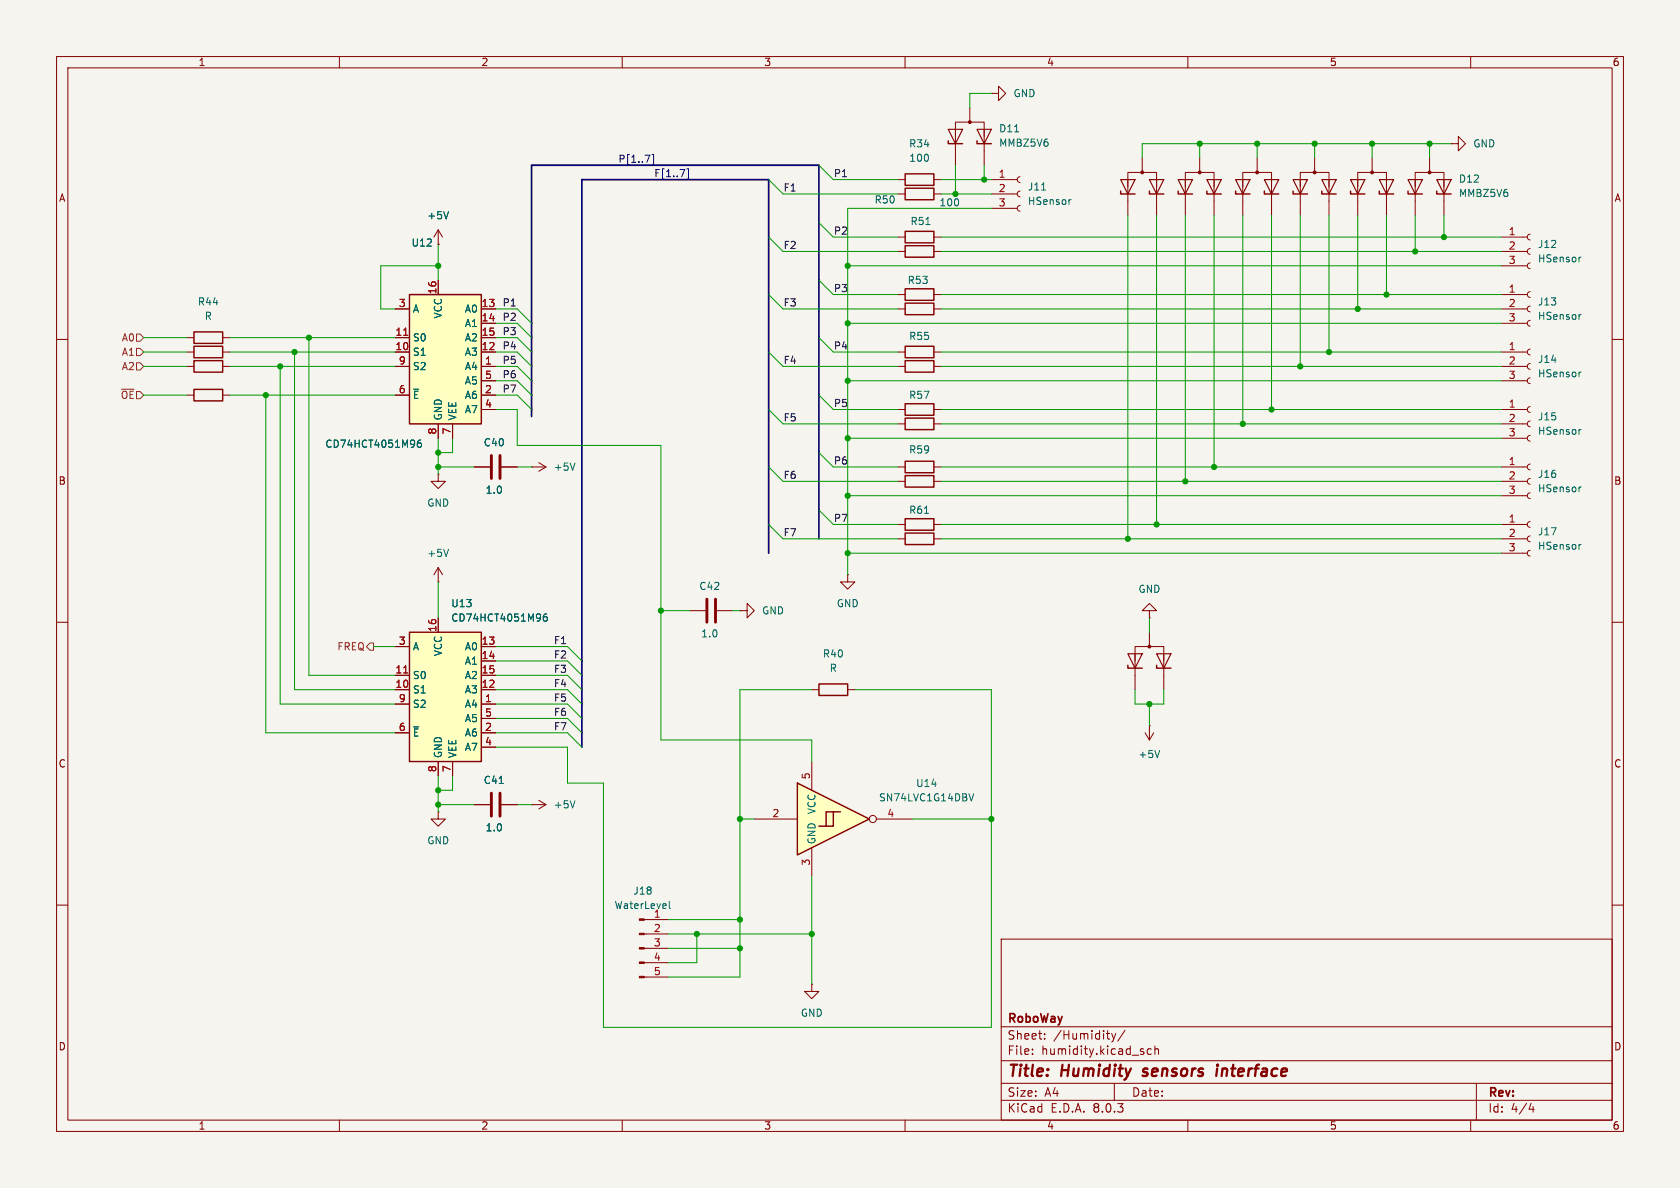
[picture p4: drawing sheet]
<svg xmlns="http://www.w3.org/2000/svg" width="297mm" height="210mm" viewBox="0 0 297 210" stroke-linecap="round" stroke-linejoin="round" font-family="sans-serif">
<path d="M0 0h297v210h-297z" fill="#f5f4ef" stroke="#f5f4ef" stroke-width=".18"/>
<g fill="none" stroke="#840000" stroke-width=".18">
<path d="M10 10h277v190h-277zM12 12h273v186h-273zM60 10v2M110 10v2M160 10v2M171.4 19.1v2.5M210 10v2M260 10v2M168.9 24.1v-2.5h5.1v2.5M168.9 22.9v6.3M174 22.9v6.3M10 60h2"/>
<path d="M265.4 47h4.6M265.4 44.5h4.6M265.4 41.9h4.6M270.5 46.5l-.3 .1-.2 .4 .2 .3 .3 .2M270.5 43.9l-.3 .2-.2 .4 .2 .3 .3 .2M270.5 41.4l-.3 .2-.2 .3 .2 .4 .3 .1M285 60h2M158.7 62.2h1.3M165.1 62.2h1.3M83.8 82.6h2.8M88.6 82.6h2.8M94 82.6h.1"/>
<path d="M94 82.6h2.5M95.2 81.8l1.3 .8M96.5 82.6l-1.3 .7M158.7 82.6h1.3M165.1 82.6h1.3M10 110h2M149.9 101.6v1.3h1.2l-1.2 1.2-1.3-1.2h1.3M149.9 101.6h.1M200.7 116.8v-2.5h5v2.5M200.7 115.6v6.3M203.2 108h1.3l-1.3-1.3-1.3 1.3h1.3v1.2M203.2 109.2h.1"/>
<path d="M203.2 111.8v2.5M205.7 115.6v6.3M285 110h2M143.5 121.9h1.3M149.9 121.9h1.2M10 160h2M285 160h2M113.9 172.7h4.2M113.9 170.2h4.2M113.9 167.6h4.2M113.9 165.1h4.2M113.9 162.6h4.2"/>
<path d="M143.5 174v1.3h1.3l-1.3 1.2-1.3-1.2h1.3M143.5 174h.1M177 166h108v32h-108zM60 198v2M110 198v2M160 198v2M177 194.5h108M177 191.5h108M177 187.5h108M177 181.5h108M182.5 186.3v.1M182.5 185.5v.1"/>
<path d="M184.7 183.6v.1M184.7 182.8v.1M196.5 182.7l.4 1M196.9 183.7l-.2 .4-.2 .1M197 191.5v3M197.2 182.7l-.3 1M198.9 182.1l-1.3 2M203.5 185.5l-.4-.1-.3 .3v.4l.2 .2h.5M204.2 185.5l.2-.1 .3 .1 .1 .9M204.2 184.9v1.5M210 198v2M260 198v2"/>
<path d="M261 191.5v6.5M270.7 195l-.4 1.1h.9M271 195.6v1"/>
</g>
<path d="M202 190.1l.2 .1M202.2 189l-.1 .2 .1 .2M215.2 188.9l-.2 1.3M215.3 188.2l-.1 .2M215.3 188.2l-.1 .1v.1M215.3 188.2v.1l-.1 .1" fill="none" stroke="#840000" stroke-width=".4"/>
<path d="M179.4 23.3h.7M279.5 45.5h-.2M101.7 81.9l-.5 1.2M118.3 159.3v1.1l.2 .2" fill="none" stroke="#006464" stroke-width=".18"/>
<path d="M86.9 80.5v4.1M88.4 80.5v4.1" fill="none" stroke="#840000" stroke-width=".51"/>
<path d="M167.6 24.9v.5h2.6M172.7 24.9v.5h2.6M160 61.2h5.1v2h-5.1zM160 81.5h5.1v2.1h-5.1zM199.4 117.6v.5h2.5M204.5 117.6v.5h2.5M144.8 120.9h5.1v2h-5.1z" fill="none" stroke="#840000" stroke-width=".25"/>
<g fill="#840000" stroke="#840000" stroke-width=".18">
<path d="M113 172.6h.9v.2h-.9z"/>
<path d="M113 170.1h.9v.2h-.9z"/>
<path d="M113 167.5h.9v.3h-.9z"/>
<path d="M113 165h.9v.2h-.9z"/>
<path d="M113 162.4h.9v.3h-.9z"/>
<circle cx="203.2" cy="114.3" r=".25"/>
<circle cx="171.4" cy="21.6" r=".25"/>
</g>
<path d="M167.6 22.9h2.6l-1.3 2.5zM172.7 22.9h2.6l-1.3 2.5zM199.4 115.6h2.5l-1.2 2.5zM204.5 115.6h2.5l-1.3 2.5z" fill="none" stroke="#840000" stroke-width=".2"/>
<path d="M141 138.4l12.7 6.4-12.7 6.3z" fill="#ffffc2"/>
<g fill="none" stroke="#840000" stroke-width=".25">
<path d="M160 33.3h5.1v2h-5.1zM198.1 33.8v.5h2.6M203.2 33.8v.5h2.5M208.3 33.8v.5h2.5M213.4 33.8v.5h2.5M218.4 33.8v.5h2.6M223.5 33.8v.5h2.6M160 51.1h5.1v2h-5.1zM160 53.6h5.1v2h-5.1zM160 43.4h5.1v2.1h-5.1zM160 94.2h5.1v2.1h-5.1zM160 91.7h5.1v2h-5.1z"/>
<path d="M141 138.4l12.7 6.4-12.7 6.3zM147.3 143.5v2.6h-2.5M148.6 143.5h-2.6v2.6"/>
</g>
<g fill="none" stroke="#840000" stroke-width=".18">
<path d="M158.7 34.3h1.3M165.1 34.3h1.3M199.4 33v-2.5h5.1v2.5M199.4 31.8v6.3M201.9 27.9v2.6M204.5 31.8v6.3M209.5 33v-2.5h5.1v2.5M209.5 31.8v6.3M212.1 27.9v2.6M214.6 31.8v6.3M219.7 33v-2.5h5.1v2.5M219.7 31.8v6.3"/>
<path d="M222.2 27.9v2.6M224.8 31.8v6.3M77.5 43.2h.1M77.5 40.6l-.8 1.3M77.5 40.6v2.6M77.5 40.6l.7 1.3M158.7 52.1h1.3M158.7 54.6h1.3M158.7 44.5h1.3M165.1 52.1h1.3M165.1 54.6h1.3M165.1 44.5h1.3"/>
<path d="M158.7 95.3h1.3M158.7 92.7h1.3M165.1 95.3h1.3M165.1 92.7h1.3M143.5 134.6v5.1M133.3 144.8h7.7M143.5 149.9v5M154.9 144.8h6.4"/>
<circle cx="154.3" cy="144.8" r=".63"/>
</g>
<path d="M79.3 37.4l-.4 1.3M163.4 90.7h.8M171.3 140.3l.4 1.3 .4-1.3" fill="none" stroke="#006464" stroke-width=".18"/>
<g fill="#840000" stroke="#840000" stroke-width=".18">
<circle cx="212.1" cy="30.5" r=".25"/>
<circle cx="201.9" cy="30.5" r=".25"/>
<circle cx="222.2" cy="30.5" r=".25"/>
</g>
<path d="M198.1 31.8h2.6l-1.3 2.5zM203.2 31.8h2.5l-1.2 2.5zM208.3 31.8h2.5l-1.3 2.5zM213.4 31.8h2.5l-1.3 2.5zM218.4 31.8h2.6l-1.3 2.5zM223.5 31.8h2.6l-1.3 2.5z" fill="none" stroke="#840000" stroke-width=".2"/>
<path d="M72.4 52.1h12.7v22.8h-12.7z" fill="#ffffc2"/>
<g fill="none" stroke="#840000" stroke-width=".25">
<path d="M160 30.7h5.1v2.1h-5.1zM228.6 33.8v.5h2.5M233.7 33.8v.5h2.5M238.8 33.8v.5h2.5M243.8 33.8v.5h2.6M248.9 33.8v.5h2.6M254 33.8v.5h2.5M72.4 52.1h12.7v22.8h-12.7zM160 40.9h5.1v2h-5.1zM160 73.9h5.1v2h-5.1zM160 63.8h5.1v2h-5.1zM160 71.4h5.1v2h-5.1z"/>
<path d="M160 84.1h5.1v2h-5.1z"/>
</g>
<g fill="none" stroke="#840000" stroke-width=".18">
<path d="M175.3 16.5h1.2v-1.3l1.3 1.3-1.3 1.3v-1.3M175.3 16.5h.1M158.7 31.8h1.3M165.1 31.8h1.3M175.3 31.8h4.5M175.3 36.8h4.5M175.3 34.3h4.5M180.3 36.3l-.3 .2-.2 .3 .2 .4 .3 .1M180.3 33.8l-.3 .1-.2 .4 .2 .3 .3 .2M180.3 31.2l-.3 .2-.2 .4 .2 .3 .3 .2M229.9 33v-2.5h5v2.5M229.9 31.8v6.3"/>
<path d="M232.4 27.9v2.6M234.9 31.8v6.3M240 33v-2.5h5.1v2.5M240 31.8v6.3M242.6 27.9v2.6M245.1 31.8v6.3M250.2 33v-2.5h5.1v2.5M250.2 31.8v6.3M252.7 27.9v2.6M255.3 31.8v6.3M256.5 25.4h1.3v-1.3l1.3 1.3-1.3 1.3v-1.3M256.5 25.4h.1"/>
<path d="M69.8 59.7h2.6M69.8 54.6h2.6M77.5 49.5v2.6M85.1 59.7h2.5M85.1 54.6h2.5M85.1 57.2h2.5M158.7 41.9h1.3M165.1 41.9h1.3M265.4 54.6h4.6M265.4 57.2h4.6M265.4 52.1h4.6M270.5 56.6l-.3 .2-.2 .4 .2 .3 .3 .2"/>
<path d="M270.5 54.1l-.3 .2-.2 .3 .2 .4 .3 .1M270.5 51.6l-.3 .1-.2 .4 .2 .3 .3 .2M69.8 64.8h2.6M69.8 62.2h2.6M69.8 69.9h2.6M77.5 74.9v2.6M80 74.9v2.6M85.1 64.8h2.5M85.1 62.2h2.5M85.1 69.9h2.5M85.1 72.4h2.5M85.1 67.3h2.5"/>
<path d="M158.7 64.8h1.3M158.7 72.4h1.3M158.7 74.9h1.3M165.1 64.8h1.3M165.1 72.4h1.3M165.1 74.9h1.3M265.4 64.8h4.6M265.4 62.2h4.6M265.4 72.4h4.6M265.4 67.3h4.6M265.4 74.9h4.6M265.4 77.5h4.6"/>
<path d="M270.5 77l-.3 .1-.2 .4 .2 .3 .3 .2M270.5 74.4l-.3 .2-.2 .3 .2 .4 .3 .1M270.5 71.9l-.3 .1-.2 .4 .2 .3 .3 .2M270.5 66.8l-.3 .2-.2 .3 .2 .4 .3 .1M270.5 64.3l-.3 .1-.2 .4 .2 .3 .3 .2M270.5 61.7l-.3 .2-.2 .3 .2 .4 .3 .1M77.5 83.8v1.3h1.2l-1.2 1.3-1.3-1.3h1.3M77.5 83.8h.1M158.7 85.1h1.3M165.1 85.1h1.3M265.4 97.8h4.6M265.4 95.3h4.6"/>
<path d="M265.4 92.7h4.6M265.4 87.6h4.6M265.4 85.1h4.6M265.4 82.6h4.6M270.5 97.3l-.3 .1-.2 .4 .2 .3 .3 .2M270.5 94.7l-.3 .2-.2 .4 .2 .3 .3 .2M270.5 92.2l-.3 .2-.2 .3 .2 .4 .3 .1M270.5 87.1l-.3 .2-.2 .3 .2 .4 .3 .1M270.5 84.6l-.3 .1-.2 .4 .2 .3 .3 .2M270.5 82l-.3 .2-.2 .4 .2 .3 .3 .2M121.9 108h2.8M126.7 108h2.8"/>
<path d="M130.8 108h1.3v-1.3l1.2 1.3-1.2 1.2v-1.2M130.8 108h.1M202.4 129.5l.8 1.3M203.2 128.3h.1M203.2 128.3v2.5M204 129.5l-.8 1.3M83.8 142.2h2.8M88.6 142.2h2.8M94 142.2h.1M94 142.2h2.5M95.2 141.5l1.3 .7M96.5 142.2l-1.3 .8"/>
</g>
<path d="M71.4 59.3h.7" fill="none" stroke="#a90000" stroke-width=".18"/>
<g fill="none" stroke="#006464" stroke-width=".18">
<path d="M163.7 39.7h.7M184.1 33.6h.8M189.3 35.3l-.2 .1M279.5 55.6l-.2 .1M73.1 68.8h.9M74.4 77.8l-.4 .1a.86 .86 0 0 0 0 1.2l.4-.2 .1-.4-.2-.2h-.4l-.1 .2M279.5 75.9l-.2 .1M279.5 65.8h-.2M279.5 96.3h-.2M279.5 86.1l-.2 .1M88.3 138.5h.7M205 132.7l-.4 1.2"/>
<path d="M101.7 141.5l-.5 1.3"/>
</g>
<g fill="#840000" stroke="#840000" stroke-width=".18">
<circle cx="232.4" cy="30.5" r=".25"/>
<circle cx="242.6" cy="30.5" r=".25"/>
<circle cx="252.7" cy="30.5" r=".25"/>
</g>
<path d="M228.6 31.8h2.5l-1.2 2.5zM233.7 31.8h2.5l-1.3 2.5zM238.8 31.8h2.5l-1.3 2.5zM243.8 31.8h2.6l-1.3 2.5zM248.9 31.8h2.6l-1.3 2.5zM254 31.8h2.5l-1.2 2.5z" fill="none" stroke="#840000" stroke-width=".2"/>
<path d="M125 105.9v4.1M126.5 105.9v4.1M86.9 140.2v4.1M88.4 140.2v4.1" fill="none" stroke="#840000" stroke-width=".51"/>
<path d="M72.4 111.8h12.7v22.8h-12.7z" fill="#ffffc2"/>
<path d="M34.3 58.7h5.1v2h-5.1zM34.3 68.8h5.1v2.1h-5.1zM34.3 63.8h5.1v2h-5.1zM34.3 61.2h5.1v2h-5.1zM72.4 111.8h12.7v22.8h-12.7z" fill="none" stroke="#840000" stroke-width=".25"/>
<g fill="none" stroke="#840000" stroke-width=".18">
<path d="M33 59.7h1.3M39.4 59.7h1.2M69.8 59.7h2.6M69.8 54.6h2.6M77.5 43.2h.1M77.5 49.5v2.6M85.1 59.7h2.5M85.1 54.6h2.5M85.1 57.2h2.5M33 69.9h1.3M33 64.8h1.3M33 62.2h1.3"/>
<path d="M39.4 69.9h1.2M39.4 64.8h1.2M39.4 62.2h1.2M69.8 69.9h2.6M69.8 64.8h2.6M69.8 62.2h2.6M77.5 74.9v2.6M80 74.9v2.6M85.1 69.9h2.5M85.1 64.8h2.5M85.1 62.2h2.5M85.1 72.4h2.5"/>
<path d="M85.1 67.3h2.5M83.8 82.6h2.8M88.6 82.6h2.8M69.8 119.4h2.6M69.8 114.3h2.6M77.5 102.9h.1M77.5 100.3v2.6M77.5 109.2v2.6M77.5 100.3l-.8 1.3M77.5 100.3l.7 1.3M85.1 119.4h2.5M85.1 114.3h2.5"/>
<path d="M85.1 116.8h2.5M69.8 124.5h2.6M69.8 121.9h2.6M69.8 129.5h2.6M77.5 134.6v2.6M80 134.6v2.6M85.1 124.5h2.5M85.1 121.9h2.5M85.1 129.5h2.5M85.1 132.1h2.5M85.1 127h2.5M77.5 143.5v1.3h1.2l-1.2 1.3-1.3-1.3h1.3"/>
<path d="M77.5 143.5h.1M83.8 142.2h2.8M88.6 142.2h2.8"/>
</g>
<path d="M71.4 59.3h.7M71.4 119h.7" fill="none" stroke="#a90000" stroke-width=".18"/>
<path d="M79.3 37.4l-.4 1.3M73.1 68.8h.9M74.4 77.8l-.4 .1a.86 .86 0 0 0 0 1.2l.4-.2 .1-.4-.2-.2h-.4l-.1 .2M79.3 97.1l-.4 1.3M96.6 108.5l-.3 .1a.86 .86 0 0 0 0 1.2l.4-.1 .1-.4-.3-.3-.3 .1-.2 .2M73.1 128.5h.9M88.3 138.5h.7" fill="none" stroke="#006464" stroke-width=".18"/>
<path d="M24.1 59.1h.7l.6 .6-.6 .6h-.7zM24.1 64.1h.7l.6 .7-.6 .6h-.7zM24.1 61.6h.7l.6 .6-.6 .7h-.7zM65.4 113.7h.6v1.2h-.6l-.6-.6z" fill="none" stroke="#725600" stroke-width=".18"/>
<path d="M114 27.4h.9l-.6 1.3M115.2 27.3h.3v1.8h-.3M121.4 29.8h.3v1.9h-.3" fill="none" stroke="#000084" stroke-width=".18"/>
<path d="M94 73.7v-44.5h50.8v66.1M135.9 97.8v-66h-33v100.3" fill="none" stroke="#000084" stroke-width=".3"/>
<g fill="none" stroke="#009600" stroke-width=".18">
<path d="M175.3 16.5h-3.9v2.6M135.9 31.8l2.5 2.5h20.3M144.8 39.4l2.5 2.5h11.4M144.8 29.2l2.5 2.6h11.4M166.4 31.8h8.9M166.4 34.3h8.9M168.9 29.2v5.1M174 29.2v2.6M175.3 36.8h-25.4v64.8M199.4 38.1v57.2M204.5 38.1v54.6M209.5 38.1v47"/>
<path d="M212.1 25.4v2.5M214.6 38.1v44.5M219.7 38.1v36.8M222.2 25.4v2.5M224.8 38.1v34.3M229.9 38.1v26.7M232.4 25.4v2.5M234.9 38.1v24.1M240 38.1v16.5M242.6 25.4v2.5M245.1 38.1v14M250.2 38.1v6.4"/>
<path d="M252.7 25.4v2.5M255.3 38.1v3.8M256.5 25.4h-54.6v2.5M25.4 59.7h7.6M40.6 59.7h29.2M54.6 59.7v59.7h15.2M77.5 47h-10.2v7.6h2.5M77.5 43.2v6.3M87.6 57.2h3.8l2.6 2.5M87.6 54.6h3.8l2.6 2.6M87.6 59.7h3.8l2.6 2.5M135.9 52.1l2.5 2.5h20.3"/>
<path d="M135.9 41.9l2.5 2.6h20.3M144.8 59.7l2.5 2.5h11.4M144.8 49.5l2.5 2.6h11.4M149.9 47h115.5M149.9 57.2h115.5M166.4 41.9h99M166.4 54.6h99M166.4 52.1h99M166.4 44.5h99M25.4 62.2h7.6M25.4 64.8h7.6M25.4 69.9h7.6"/>
<path d="M40.6 62.2h29.2M40.6 64.8h29.2M40.6 69.9h29.2M47 69.9v59.6h22.8M49.5 64.8v59.7h20.3M52.1 62.2v59.7h17.7M77.5 77.5v6.3M80 77.5v2.5h-2.5M87.6 67.3h3.8l2.6 2.6M87.6 62.2h3.8l2.6 2.6M87.6 64.8h3.8l2.6 2.5M87.6 72.4h3.8v6.3h25.4v52.1h26.7v3.8"/>
<path d="M87.6 69.9h3.8l2.6 2.5M135.9 62.2l2.5 2.6h20.3M135.9 72.4l2.5 2.5h20.3M144.8 69.9l2.5 2.5h11.4M149.9 77.5h115.5M149.9 67.3h115.5M166.4 62.2h99M166.4 64.8h99M166.4 72.4h99M166.4 74.9h99M77.5 82.6h6.3M91.4 82.6h2.6"/>
<path d="M135.9 82.6l2.5 2.5h20.3M135.9 92.7l2.5 2.6h20.3M144.8 90.2l2.5 2.5h11.4M144.8 80l2.5 2.6h11.4M149.9 97.8h115.5M149.9 87.6h115.5M166.4 85.1h99M166.4 92.7h99M166.4 82.6h99M166.4 95.3h99M66 114.3h3.8M77.5 102.9v6.3"/>
<path d="M87.6 119.4h12.7l2.6 2.5M87.6 116.8h12.7l2.6 2.6M87.6 114.3h12.7l2.6 2.5M116.8 108h5.1M129.5 108h1.3M203.2 109.2v2.6M77.5 137.2v6.3M80 137.2v2.5h-2.5M87.6 121.9h12.7l2.6 2.6M87.6 124.5h12.7l2.6 2.5M87.6 129.5h12.7l2.6 2.6M87.6 127h12.7l2.6 2.5"/>
<path d="M143.5 121.9h-12.7v50.8h-12.7M151.1 121.9h24.2v59.7h-68.6v-43.2h-6.4v-6.3h-12.7M200.7 121.9v2.6h5v-2.6M203.2 124.5v3.8M77.5 142.2h6.3M91.4 142.2h2.6M130.8 144.8h2.5M143.5 154.9v19.1M161.3 144.8h14M118.1 162.6h12.7M118.1 165.1h25.4M118.1 167.6h12.7"/>
<path d="M123.2 165.1v5.1h-5.1"/>
</g>
<g fill="#009600" stroke="#009600" stroke-width=".18">
<circle cx="149.9" cy="97.8" r=".46"/>
<circle cx="149.9" cy="87.6" r=".46"/>
<circle cx="174" cy="31.8" r=".46"/>
<circle cx="212.1" cy="25.4" r=".46"/>
<circle cx="168.9" cy="34.3" r=".46"/>
<circle cx="175.3" cy="144.8" r=".46"/>
<circle cx="203.2" cy="124.5" r=".46"/>
<circle cx="199.4" cy="95.3" r=".46"/>
<circle cx="204.5" cy="92.7" r=".46"/>
<circle cx="224.8" cy="72.4" r=".46"/>
<circle cx="234.9" cy="62.2" r=".46"/>
<circle cx="240" cy="54.6" r=".46"/>
<circle cx="229.9" cy="64.8" r=".46"/>
<circle cx="245.1" cy="52.1" r=".46"/>
<circle cx="255.3" cy="41.9" r=".46"/>
<circle cx="250.2" cy="44.5" r=".46"/>
<circle cx="252.7" cy="25.4" r=".46"/>
<circle cx="242.6" cy="25.4" r=".46"/>
<circle cx="222.2" cy="25.4" r=".46"/>
<circle cx="232.4" cy="25.4" r=".46"/>
<circle cx="219.7" cy="74.9" r=".46"/>
<circle cx="209.5" cy="85.1" r=".46"/>
<circle cx="214.6" cy="82.6" r=".46"/>
<circle cx="149.9" cy="47" r=".46"/>
<circle cx="149.9" cy="57.2" r=".46"/>
<circle cx="149.9" cy="67.3" r=".46"/>
<circle cx="149.9" cy="77.5" r=".46"/>
<circle cx="116.8" cy="108" r=".46"/>
<circle cx="143.5" cy="165.1" r=".46"/>
<circle cx="130.8" cy="162.6" r=".46"/>
<circle cx="130.8" cy="144.8" r=".46"/>
<circle cx="130.8" cy="167.6" r=".46"/>
<circle cx="123.2" cy="165.1" r=".46"/>
<circle cx="77.5" cy="47" r=".46"/>
<circle cx="77.5" cy="142.2" r=".46"/>
<circle cx="77.5" cy="139.7" r=".46"/>
<circle cx="47" cy="69.9" r=".46"/>
<circle cx="77.5" cy="80" r=".46"/>
<circle cx="77.5" cy="82.6" r=".46"/>
<circle cx="54.6" cy="59.7" r=".46"/>
<circle cx="52.1" cy="62.2" r=".46"/>
<circle cx="49.5" cy="64.8" r=".46"/>
</g>
<g font-size="2.8" fill="#840000">
<text x="178" y="190.9">Title:</text>
<text x="187.7" y="190.9">Humidity</text>
<text x="202.9" y="190.9">sensors</text>
<text x="216.7" y="190.9">interface</text>
</g>
<g font-size="2.1" fill="#840000">
<text x="178" y="184">Sheet:</text>
<text x="178" y="181.2">RoboWay</text>
<text x="186.2" y="184">/Humidity/</text>
<text x="178" y="186.7">File:</text>
<text x="184.1" y="186.7">humidity.kicad_sch</text>
<text x="178" y="196.9">KiCad</text>
<text x="178" y="194.1">Size:</text>
<text x="184.7" y="194.1">A4</text>
<text x="185.7" y="196.9">E.D.A.</text>
<text x="193.3" y="196.9">8.0.3</text>
<text x="200" y="194.1">Date:</text>
<text x="263" y="194.3">Rev:</text>
<text x="263" y="196.9">Id:</text>
<text x="267.1" y="196.9">4/4</text>
</g>
<g font-size="1.8" fill="#840000">
<text x="35" y="11.9">1</text>
<text x="85" y="11.9">2</text>
<text x="135" y="11.9">3</text>
<text x="185" y="11.9">4</text>
<text x="235" y="11.9">5</text>
<text x="285" y="11.9">6</text>
<text x="10.3" y="35.9">A</text>
<text x="285.3" y="35.9">A</text>
<text x="10.3" y="85.9">B</text>
<text x="285.3" y="85.9">B</text>
<text x="10.3" y="135.9">C</text>
<text x="285.3" y="135.9">C</text>
<text x="10.3" y="185.9">D</text>
<text x="285.3" y="185.9">D</text>
<text x="35" y="199.9">1</text>
<text x="85" y="199.9">2</text>
<text x="135" y="199.9">3</text>
<text x="185" y="199.9">4</text>
<text x="235" y="199.9">5</text>
<text x="285" y="199.9">6</text>
</g>
<g font-size="1.8" fill="#006464">
<text x="179.1" y="17.4">GND</text>
<text x="176.5" y="23.6">D11</text>
<text x="160.6" y="26.3">R34</text>
<text x="160.6" y="28.8">100</text>
<text x="176.5" y="26.1">MMBZ5V6</text>
<text x="260.4" y="26.3">GND</text>
<text x="181.6" y="33.9">J11</text>
<text x="257.8" y="32.5">D12</text>
<text x="257.8" y="35">MMBZ5V6</text>
<text x="75.4" y="39">+5V</text>
<text x="154.5" y="36.2">R50</text>
<text x="160.9" y="40">R51</text>
<text x="166" y="36.7">100</text>
<text x="181.6" y="36.4">HSensor</text>
<text x="72.7" y="43.8">U12</text>
<text x="271.8" y="44">J12</text>
<text x="271.8" y="46.6">HSensor</text>
<text x="160.4" y="50.4">R53</text>
<text x="34.9" y="54.2">R44</text>
<text x="36.1" y="56.7">R</text>
<text x="72.9" y="55.5">A</text>
<text x="78.3" y="56.4" transform="rotate(-90 78.3 56.4)">VCC</text>
<text x="82.1" y="55.5">A0</text>
<text x="82.1" y="58">A1</text>
<text x="271.8" y="54.2">J13</text>
<text x="271.8" y="56.7">HSensor</text>
<text x="72.9" y="63.1">S1</text>
<text x="72.9" y="60.6">S0</text>
<text x="72.9" y="65.6">S2</text>
<text x="82.1" y="65.6">A4</text>
<text x="82.1" y="63.1">A3</text>
<text x="82.1" y="60.6">A2</text>
<text x="160.6" y="60.3">R55</text>
<text x="271.8" y="64.4">J14</text>
<text x="72.9" y="70.7">~{E}</text>
<text x="82.1" y="70.7">A6</text>
<text x="82.1" y="68.2">A5</text>
<text x="160.6" y="70.7">R57</text>
<text x="271.8" y="66.9">HSensor</text>
<text x="78.3" y="74.4" transform="rotate(-90 78.3 74.4)">GND</text>
<text x="80.9" y="74.4" transform="rotate(-90 80.9 74.4)">VEE</text>
<text x="82.1" y="73.3">A7</text>
<text x="271.8" y="74.5">J15</text>
<text x="271.8" y="77.1">HSensor</text>
<text x="57.4" y="79.3">CD74HCT4051M96</text>
<text x="85.4" y="79.1">C40</text>
<text x="97.8" y="83.4">+5V</text>
<text x="160.6" y="80.4">R59</text>
<text x="75.4" y="89.8">GND</text>
<text x="85.8" y="87.5">1.0</text>
<text x="271.8" y="84.7">J16</text>
<text x="271.8" y="87.2">HSensor</text>
<text x="160.6" y="91">R61</text>
<text x="271.8" y="94.8">J17</text>
<text x="75.4" y="98.7">+5V</text>
<text x="271.8" y="97.4">HSensor</text>
<text x="79.7" y="107.5">U13</text>
<text x="123.5" y="104.5">C42</text>
<text x="147.8" y="107.5">GND</text>
<text x="201.2" y="105">GND</text>
<text x="79.7" y="110.1">CD74HCT4051M96</text>
<text x="123.9" y="112.9">1.0</text>
<text x="134.6" y="108.8">GND</text>
<text x="72.9" y="115.2">A</text>
<text x="78.3" y="116.1" transform="rotate(-90 78.3 116.1)">VCC</text>
<text x="82.1" y="115.2">A0</text>
<text x="82.1" y="117.7">A1</text>
<text x="145.4" y="116.4">R40</text>
<text x="146.6" y="119">R</text>
<text x="72.9" y="122.8">S1</text>
<text x="72.9" y="120.2">S0</text>
<text x="72.9" y="125.3">S2</text>
<text x="82.1" y="125.3">A4</text>
<text x="82.1" y="122.8">A3</text>
<text x="82.1" y="120.2">A2</text>
<text x="72.9" y="130.4">~{E}</text>
<text x="82.1" y="130.4">A6</text>
<text x="82.1" y="127.9">A5</text>
<text x="78.3" y="134.1" transform="rotate(-90 78.3 134.1)">GND</text>
<text x="80.9" y="134.1" transform="rotate(-90 80.9 134.1)">VEE</text>
<text x="82.1" y="132.9">A7</text>
<text x="201.2" y="134.2">+5V</text>
<text x="85.4" y="138.8">C41</text>
<text x="97.8" y="143.1">+5V</text>
<text x="155.3" y="141.9">SN74LVC1G14DBV</text>
<text x="161.9" y="139.3">U14</text>
<text x="75.4" y="149.5">GND</text>
<text x="85.8" y="147.2">1.0</text>
<text x="144.4" y="149.4" transform="rotate(-90 144.4 149.4)">GND</text>
<text x="144.4" y="144" transform="rotate(-90 144.4 144)">VCC</text>
<text x="108.5" y="160.9">WaterLevel</text>
<text x="111.9" y="158.3">J18</text>
<text x="115.5" y="162.3">1</text>
<text x="141.5" y="179.9">GND</text>
</g>
<g font-size="1.8" fill="#000084">
<text x="109.2" y="28.9">P[1..7]</text>
<text x="115.6" y="31.4">F[1..7]</text>
</g>
<g font-size="1.8" fill="#0f0f0f">
<text x="138.4" y="33.9">F1</text>
<text x="147.3" y="31.4">P1</text>
<text x="147.3" y="41.6">P2</text>
<text x="138.4" y="44.1">F2</text>
<text x="147.3" y="51.7">P3</text>
<text x="88.8" y="59.3">P3</text>
<text x="88.8" y="56.8">P2</text>
<text x="88.8" y="54.3">P1</text>
<text x="138.4" y="54.3">F3</text>
<text x="88.8" y="64.4">P5</text>
<text x="88.8" y="61.9">P4</text>
<text x="138.4" y="64.4">F4</text>
<text x="147.3" y="61.9">P4</text>
<text x="88.8" y="69.5">P7</text>
<text x="88.8" y="67">P6</text>
<text x="138.4" y="74.6">F5</text>
<text x="147.3" y="72">P5</text>
<text x="147.3" y="82.2">P6</text>
<text x="138.4" y="84.7">F6</text>
<text x="138.4" y="94.9">F7</text>
<text x="147.3" y="92.4">P7</text>
<text x="97.8" y="114">F1</text>
<text x="97.8" y="116.5">F2</text>
<text x="97.8" y="119">F3</text>
<text x="97.8" y="121.6">F4</text>
<text x="97.8" y="124.1">F5</text>
<text x="97.8" y="126.7">F6</text>
<text x="97.8" y="129.2">F7</text>
</g>
<g font-size="1.8" fill="#a90000">
<text x="176.5" y="31.5">1</text>
<text x="176.5" y="34">2</text>
<text x="176.5" y="36.6">3</text>
<text x="266.6" y="41.7">1</text>
<text x="266.6" y="44.2">2</text>
<text x="266.6" y="46.7">3</text>
<text x="77.2" y="52.1" transform="rotate(-90 77.2 52.1)">16</text>
<text x="266.6" y="51.8">1</text>
<text x="69.8" y="59.4">11</text>
<text x="70.4" y="54.4">3</text>
<text x="85" y="54.4">13</text>
<text x="85" y="56.9">14</text>
<text x="85" y="59.4">15</text>
<text x="266.6" y="54.4">2</text>
<text x="266.6" y="56.9">3</text>
<text x="69.8" y="62">10</text>
<text x="70.4" y="64.5">9</text>
<text x="85" y="62">12</text>
<text x="85.7" y="64.5">1</text>
<text x="266.6" y="62">1</text>
<text x="266.6" y="64.5">2</text>
<text x="70.4" y="69.6">6</text>
<text x="85.7" y="69.6">2</text>
<text x="85.7" y="67.1">5</text>
<text x="266.6" y="67.1">3</text>
<text x="77.2" y="76.9" transform="rotate(-90 77.2 76.9)">8</text>
<text x="79.8" y="76.9" transform="rotate(-90 79.8 76.9)">7</text>
<text x="85.7" y="72.1">4</text>
<text x="266.6" y="72.1">1</text>
<text x="266.6" y="74.7">2</text>
<text x="266.6" y="77.2">3</text>
<text x="266.6" y="82.3">1</text>
<text x="266.6" y="84.8">2</text>
<text x="266.6" y="87.4">3</text>
<text x="266.6" y="92.5">1</text>
<text x="266.6" y="95">2</text>
<text x="266.6" y="97.5">3</text>
<text x="77.2" y="111.8" transform="rotate(-90 77.2 111.8)">16</text>
<text x="69.8" y="119.1">11</text>
<text x="70.4" y="114">3</text>
<text x="85" y="114">13</text>
<text x="85" y="116.6">14</text>
<text x="85" y="119.1">15</text>
<text x="69.8" y="121.7">10</text>
<text x="70.4" y="124.2">9</text>
<text x="85" y="121.7">12</text>
<text x="85.7" y="124.2">1</text>
<text x="70.4" y="129.3">6</text>
<text x="85.7" y="129.3">2</text>
<text x="85.7" y="131.8">4</text>
<text x="85.7" y="126.7">5</text>
<text x="77.2" y="136.6" transform="rotate(-90 77.2 136.6)">8</text>
<text x="79.8" y="136.6" transform="rotate(-90 79.8 136.6)">7</text>
<text x="143.3" y="137.9" transform="rotate(-90 143.3 137.9)">5</text>
<text x="136.5" y="144.5">2</text>
<text x="156.8" y="144.5">4</text>
<text x="143.3" y="153.1" transform="rotate(-90 143.3 153.1)">3</text>
<text x="115.5" y="164.8">2</text>
<text x="115.5" y="167.4">3</text>
<text x="115.5" y="169.9">4</text>
<text x="115.5" y="172.5">5</text>
</g>
<g font-size="1.8" fill="#725600">
<text x="21.4" y="65.6">A2</text>
<text x="21.4" y="60.6">A0</text>
<text x="21.4" y="63.1">A1</text>
<text x="21.3" y="70.7">~{OE}</text>
<text x="59.5" y="115.2">FREQ</text>
</g>
</svg>
